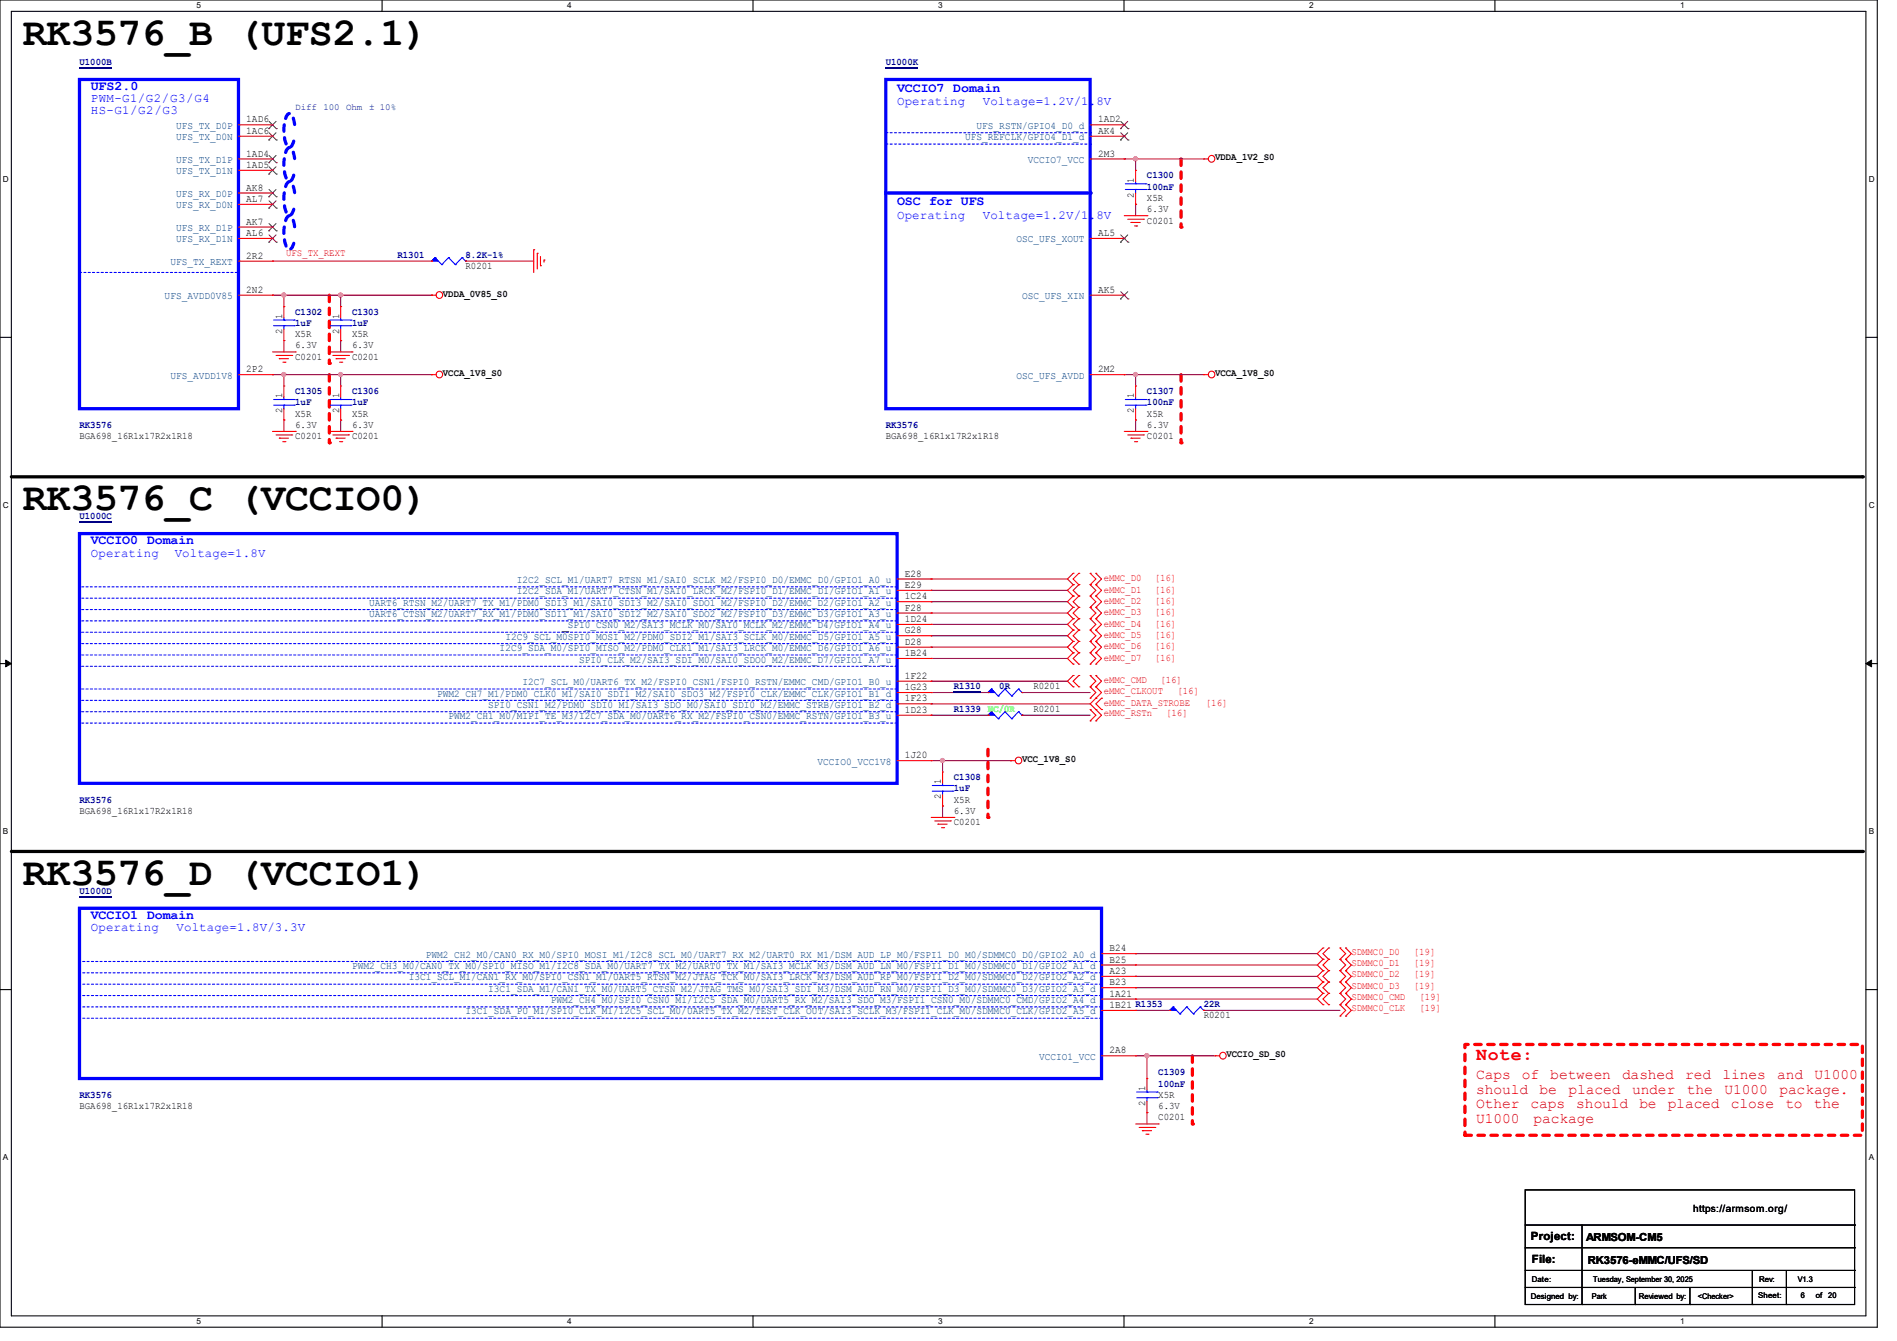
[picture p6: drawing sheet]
<svg xmlns="http://www.w3.org/2000/svg" width="297mm" height="210mm" viewBox="0 0 297 210" stroke-linecap="round" stroke-linejoin="round" font-family="sans-serif">
<path d="M0 0h293.9v207.9h-293.9zM1.8 1.8h290.3v204.3h-290.3z" fill="none" stroke="#000" stroke-width=".17"/>
<g fill="#fff">
<path d="M30.8 .2h.7v1.4h-.7z"/>
<path d="M30.8 206.2h.7v1.4h-.7z"/>
</g>
<path d="M59.8 0v1.8M59.8 206.1v1.8" fill="none" stroke="#000" stroke-width=".17"/>
<g fill="#fff">
<path d="M88.8 .2h.7v1.4h-.7z"/>
<path d="M88.8 206.2h.7v1.4h-.7z"/>
</g>
<path d="M117.9 0v1.8M117.9 206.1v1.8" fill="none" stroke="#000" stroke-width=".17"/>
<g fill="#fff">
<path d="M146.9 .2h.7v1.4h-.7z"/>
<path d="M146.9 206.2h.7v1.4h-.7z"/>
</g>
<path d="M176 0v1.8M176 206.1v1.8" fill="none" stroke="#000" stroke-width=".17"/>
<g fill="#fff">
<path d="M205 .2h.7v1.4h-.7z"/>
<path d="M205 206.2h.7v1.4h-.7z"/>
</g>
<path d="M234.1 0v1.8M234.1 206.1v1.8" fill="none" stroke="#000" stroke-width=".17"/>
<g fill="#fff">
<path d="M263.1 .2h.6v1.4h-.6z"/>
<path d="M263.1 206.2h.6v1.4h-.6z"/>
<path d="M.5 27.3h.9v1.4h-.9z"/>
<path d="M292.6 27.3h.9v1.4h-.9z"/>
<path d="M.5 78.4h.9v1.4h-.9z"/>
<path d="M292.6 78.4h.9v1.4h-.9z"/>
</g>
<path d="M0 52.8h1.8M292.1 52.8h1.8" fill="none" stroke="#000" stroke-width=".17"/>
<g fill="#fff">
<path d="M.5 129.5h.8v1.4h-.8z"/>
<path d="M292.6 129.5h.8v1.4h-.8z"/>
</g>
<path d="M0 103.9h1.8M292.1 103.9h1.8" fill="none" stroke="#000" stroke-width=".17"/>
<path d="M.9 103.4l.9 .5-.9 .5zM292.1 103.9l.9-.5v1z" fill="#000" stroke="#000" stroke-width=".16"/>
<g fill="#fff">
<path d="M.5 180.5h.8v1.4h-.8z"/>
<path d="M292.6 180.5h.8v1.4h-.8z"/>
</g>
<path d="M0 155h1.8M292.1 155h1.8" fill="none" stroke="#000" stroke-width=".17"/>
<path d="M51.6 46.2v10.7" fill="none" stroke="#f00" stroke-width=".51" stroke-dasharray="1 1"/>
<circle cx="51.6" cy="56.9" r=".25" fill="#f00" stroke-dasharray="1 1"/>
<path d="M51.6 58.7v10.6" fill="none" stroke="#f00" stroke-width=".51" stroke-dasharray="1 1"/>
<circle cx="51.6" cy="69.3" r=".25" fill="#f00" stroke-dasharray="1 1"/>
<path d="M184.9 24.9v10.7" fill="none" stroke="#f00" stroke-width=".51" stroke-dasharray="1 1"/>
<circle cx="184.9" cy="35.6" r=".25" fill="#f00" stroke-dasharray="1 1"/>
<path d="M184.9 58.7v10.6" fill="none" stroke="#f00" stroke-width=".51" stroke-dasharray="1 1"/>
<circle cx="184.9" cy="69.3" r=".25" fill="#f00" stroke-dasharray="1 1"/>
<path d="M154.7 117.3v10.7" fill="none" stroke="#f00" stroke-width=".51" stroke-dasharray="1 1"/>
<circle cx="154.7" cy="128" r=".25" fill="#f00" stroke-dasharray="1 1"/>
<path d="M186.7 165.4v10.6" fill="none" stroke="#f00" stroke-width=".51" stroke-dasharray="1 1"/>
<circle cx="186.7" cy="176" r=".25" fill="#f00" stroke-dasharray="1 1"/>
<path d="M1.8 74.7h289.8M1.8 133.4h289.8" fill="none" stroke="#000" stroke-width=".51"/>
<g fill="#000">
<circle cx="291.6" cy="74.7" r=".25"/>
<circle cx="291.6" cy="133.4" r=".25"/>
</g>
<path d="M229.4 163.6h62.2v14.2h-62.2z" fill="none" stroke="#f00" stroke-width=".51" stroke-dasharray="1 1"/>
<path d="M46.1 19.5a2.02 2.02 0 0 0-.8-1.7 1.41 1.41 0 0 0-.7 1.3 5.6 5.6 0 0 0 .5 3.9l.2 .1a1.41 1.41 0 0 0 .8-1.3l.1-.7M46.1 24.8a2.02 2.02 0 0 0-.8-1.7 1.41 1.41 0 0 0-.7 1.3 5.6 5.6 0 0 0 .5 3.9l.2 .1a1.41 1.41 0 0 0 .8-1.3l.1-.7M46.1 30.2a2.02 2.02 0 0 0-.8-1.8 1.41 1.41 0 0 0-.7 1.4 5.6 5.6 0 0 0 .5 3.8l.2 .1a1.41 1.41 0 0 0 .8-1.3l.1-.6M46.1 35.5a2.02 2.02 0 0 0-.8-1.7 1.41 1.41 0 0 0-.7 1.3 5.6 5.6 0 0 0 .5 3.9l.2 .1a1.41 1.41 0 0 0 .8-1.3l.1-.7" fill="none" stroke="#00f" stroke-width=".51" stroke-dasharray="1 1"/>
<g fill="none" stroke="#7f003f" stroke-width=".17">
<path d="M176 24.9h.1M176 24.9h12.5M177.8 24.9h.1M177.8 32h.1M177.8 24.9v1.8M177.8 32v1.8M42.7 40.9h.1M42.7 46.2h.1M42.7 58.7h.1M42.7 40.9h24.9M42.7 46.2h24.9M42.7 58.7h24.9"/>
<path d="M44.5 58.7h.1M44.5 46.2h.1M44.5 53.3h.1M44.5 46.2v1.8M44.5 53.3v1.8M44.5 58.7v1.8M53.3 53.3h.1M53.3 46.2h.1M53.3 58.7h.1M53.3 46.2v1.8M53.3 53.3v1.8M53.3 58.7v1.8"/>
<path d="M67.6 46.2h.1M67.6 58.7h.1M72.9 40.9h.1M72.9 40.9h10.7M176 58.7h.1M176 58.7h12.5M177.8 58.7h.1M177.8 58.7v1.8M44.5 65.8h.1M44.5 65.8v1.8M53.3 65.8h.1M53.3 65.8v1.8"/>
<path d="M177.8 65.8h.1M177.8 65.8v1.8M145.8 90.7h.1M145.8 92.5h.1M145.8 94.2h.1M145.8 96h.1M145.8 97.8h.1M145.8 99.6h.1M145.8 90.7h21.3M145.8 92.5h21.3M145.8 94.2h21.3M145.8 96h21.3"/>
<path d="M145.8 97.8h21.3M145.8 99.6h21.3M145.8 101.3h.1M145.8 103.1h.1M145.8 106.7h.1M145.8 108.5h.1M145.8 110.2h.1M145.8 112h.1M145.8 101.3h21.3M145.8 103.1h21.3M145.8 106.7h21.3M145.8 108.5h8.9"/>
<path d="M145.8 110.2h24.9M145.8 112h8.9M145.8 119.1h12.4M147.6 119.1h.1M147.6 119.1v1.8M158.2 119.1h.1M160 108.5h.1M160 112h.1M160 108.5h10.7M160 112h10.7M147.6 126.2h.1M147.6 126.2v1.8"/>
<path d="M177.8 149.4h.1M177.8 151.1h.1M177.8 152.9h.1M177.8 154.7h.1M177.8 156.5h.1M177.8 158.2h.1M177.8 149.4h28.4M177.8 151.1h28.4M177.8 152.9h28.4M177.8 154.7h28.4M177.8 156.5h28.4M177.8 158.2h5.3"/>
<path d="M188.5 158.2h.1M188.5 158.2h21.3M177.8 165.4h12.4M179.6 165.4h.1M179.6 174.2h.1M179.6 165.4v3.5M179.6 174.2v1.8"/>
</g>
<g fill="#f0f" stroke="#f0f" stroke-width=".17">
<circle cx="44.4" cy="58.7" r=".32"/>
<circle cx="177.8" cy="24.9" r=".32"/>
<circle cx="44.4" cy="46.2" r=".32"/>
<circle cx="53.3" cy="46.2" r=".32"/>
<circle cx="53.3" cy="58.7" r=".32"/>
<circle cx="177.8" cy="58.7" r=".32"/>
<circle cx="147.6" cy="119.1" r=".32"/>
<circle cx="179.6" cy="165.3" r=".32"/>
</g>
<g fill="none" stroke="#f00" stroke-width=".17">
<path d="M37.3 19.6h5.4M42.7 19.6h.1M37.3 24.9h5.4M37.3 21.3h5.4M37.3 26.7h5.4M37.3 30.2h5.4M37.3 32h5.4M37.3 35.6h5.4M37.3 37.3h5.4M42.7 21.3h.1M42.7 24.9h.1M42.7 26.7h.1"/>
<path d="M42.7 30.2h.1M42.7 32h.1M42.7 35.6h.1M42.7 37.3h.1M83.6 39.1h.1M83.6 39.1v3.6M84.1 39.7h.1M84.1 39.7v2.4M176 33.8h3.6M176.6 34.3h2.4M177.1 34.8h.1M177.1 34.8h1.4"/>
<path d="M177.6 35.4h.4M178 35.4h.1M179 34.3h.1M179.6 33.8h.1M188.5 24.9h.1M188.5 24.9h.7M37.3 58.7h5.4M37.3 46.2h5.4M37.3 40.9h5.4M42.7 40.9h.1M42.7 46.2h.1M42.7 58.7h.1"/>
<path d="M42.7 55.1h3.5M43.2 55.7h2.5M43.7 56.2h.1M43.7 56.2h1.5M44.3 56.7h.3M44.6 56.7h.1M45.7 55.7h.1M46.2 55.1h.1M51.6 55.1h3.5M52.1 55.7h2.5M52.6 56.2h.1M52.6 56.2h1.5"/>
<path d="M53.2 56.7h.3M53.5 56.7h.1M54.6 55.7h.1M55.1 55.1h.1M67.6 58.7h.1M67.6 46.2h.1M67.6 58.7h.7M67.6 46.2h.7M84.6 41.6h.1M84.6 40.2v1.4M85.2 40.7h.1M85.2 40.7v.4"/>
<path d="M188.5 58.7h.1M188.5 58.7h.7M42.7 67.6h3.5M43.2 68.1h2.5M43.7 68.6h.1M43.7 68.6h1.5M44.3 69.2h.3M44.6 69.2h.1M45.7 68.1h.1M46.2 67.6h.1M51.6 67.6h3.5M52.1 68.1h2.5"/>
<path d="M52.6 68.6h.1M52.6 68.6h1.5M53.2 69.2h.3M53.5 69.2h.1M54.6 68.1h.1M55.1 67.6h.1M176 67.6h3.6M176.6 68.1h2.4M177.1 68.6h.1M177.1 68.6h1.4M177.6 69.2h.4M178 69.2h.1"/>
<path d="M179 68.1h.1M179.6 67.6h.1M168 96.9h.1M168 98.7h.1M168 89.8h.1M168 91.6h.1M168 93.3h.1M168 95.1h.1M168 96.9l-.9 .9 .9 .9M168 91.6l-.9 .9 .9 .8M168 98.7l-.9 .9 .9 .9M168 93.3l-.9 .9 .9 .9"/>
<path d="M168 95.1l-.9 .9 .9 .9M168 89.8l-.9 .9 .9 .9M168.9 98.7h.1M168.9 96.9h.1M168.9 91.6h.1M168.9 89.8h.1M168.9 93.3h.1M168.9 95.1h.1M168.9 96.9l-.9 .9 .9 .9M168.9 93.3l-.9 .9 .9 .9M168.9 98.7l-.9 .9 .9 .9M168.9 95.1l-.9 .9 .9 .9"/>
<path d="M168.9 89.8l-.9 .9 .9 .9M168.9 91.6l-.9 .9 .9 .8M170.7 98.7h.1M170.7 96.9h.1M170.7 91.6h.1M170.7 89.8h.1M170.7 93.3h.1M170.7 95.1h.1M170.7 93.3l.9 .9-.9 .9M170.7 96.9l.9 .9-.9 .9M170.7 95.1l.9 .9-.9 .9M170.7 98.7l.9 .9-.9 .9"/>
<path d="M170.7 89.8l.9 .9-.9 .9M170.7 91.6l.9 .9-.9 .8M171.6 98.7h.1M171.6 96.9h.1M171.6 91.6h.1M171.6 89.8h.1M171.6 93.3h.1M171.6 95.1h.1M171.6 91.6l.9 .9-.9 .8M171.6 96.9l.9 .9-.9 .9M171.6 93.3l.9 .9-.9 .9M171.6 98.7l.9 .9-.9 .9"/>
<path d="M171.6 95.1l.9 .9-.9 .9M171.6 89.8l.9 .9-.9 .9M154.7 108.5h.1M158.2 119.1h.1M158.2 119.1h.8M160 108.5h.1M168 100.5h.1M168 102.2h.1M168 104h.1M168 105.8h.1M168 107.6h.1M168 102.2l-.9 .9 .9 .9"/>
<path d="M168 100.5l-.9 .8 .9 .9M168 105.8l-.9 .9 .9 .9M168.9 100.5h.1M168.9 102.2h.1M168.9 104h.1M168.9 107.6h.1M168.9 105.8h.1M168.9 100.5l-.9 .8 .9 .9M168.9 102.2l-.9 .9 .9 .9M168.9 105.8l-.9 .9 .9 .9M170.7 100.5h.1M170.7 102.2h.1"/>
<path d="M170.7 104h.1M170.7 107.6h.1M170.7 105.8h.1M170.7 109.3h.1M170.7 112.9h.1M170.7 111.1h.1M170.7 100.5l.9 .8-.9 .9M170.7 102.2l.9 .9-.9 .9M170.7 105.8l.9 .9-.9 .9M170.7 107.6l.9 .9-.9 .8M170.7 111.1l.9 .9-.9 .9M171.6 100.5h.1"/>
<path d="M171.6 102.2h.1M171.6 104h.1M171.6 107.6h.1M171.6 105.8h.1M171.6 109.3h.1M171.6 111.1h.1M171.6 112.9h.1M171.6 102.2l.9 .9-.9 .9M171.6 100.5l.9 .8-.9 .9M171.6 107.6l.9 .9-1.8 1.7 1.8 1.8-.9 .9M171.6 105.8l.9 .9-.9 .9M172.5 111.1h.1"/>
<path d="M172.5 109.3h.1M172.5 109.3l-.9 .9 .9 .9M145.8 128h3.6M146.3 128.6h2.5M146.9 129.1h.1M146.9 129.1h1.4M147.4 129.6h.3M147.7 129.6h.1M148.8 128.6h.1M149.4 128h.1M207.1 148.5h.1M207.1 150.2h.1"/>
<path d="M207.1 152h.1M207.1 153.8h.1M207.1 155.6h.1M207.1 157.4h.1M207.1 148.5l-.9 .9 .9 .8M207.1 150.2l-.9 .9 .9 .9M207.1 155.6l-.9 .9 .9 .9M207.1 152l-.9 .9 .9 .9M207.1 153.8l-.9 .9 .9 .9M208 150.2h.1M208 148.5h.1M208 152h.1"/>
<path d="M208 153.8h.1M208 155.6h.1M208 157.4h.1M208 148.5l-.9 .9 .9 .8M208 152l-.9 .9 .9 .9M208 150.2l-.9 .9 .9 .9M208 153.8l-.9 .9 .9 .9M208 155.6l-.9 .9 .9 .9M209.8 150.2h.1M209.8 148.5h.1M209.8 152h.1M209.8 153.8h.1"/>
<path d="M209.8 155.6h.1M209.8 157.4h.1M209.8 159.1h.1M209.8 152l.9 .9-.9 .9M209.8 148.5l.9 .9-.9 .8M209.8 153.8l.9 .9-.9 .9M209.8 150.2l.9 .9-.9 .9M209.8 157.4l.9 .8-.9 .9M209.8 155.6l.9 .9-.9 .9M210.7 150.2h.1M210.7 148.5h.1M210.7 152h.1"/>
<path d="M210.7 153.8h.1M210.7 155.6h.1M210.7 157.4h.1M210.7 159.1h.1M210.7 153.8l.9 .9-.9 .9M210.7 148.5l.9 .9-.9 .8M210.7 150.2l.9 .9-.9 .9M210.7 157.4l.9 .8-.9 .9M210.7 152l.9 .9-.9 .9M210.7 155.6l.9 .9-.9 .9M177.8 176h3.6M178.4 176.6h2.4"/>
<path d="M178.9 177.1h.1M178.9 177.1h1.4M179.4 177.6h.3M179.7 177.6h.1M180.8 176.6h.1M181.4 176h.1M190.2 165.4h.1M190.2 165.4h.8"/>
<circle cx="189.7" cy="24.9" r=".52"/>
<circle cx="68.8" cy="58.7" r=".52"/>
<circle cx="68.8" cy="46.2" r=".52"/>
<circle cx="189.7" cy="58.7" r=".52"/>
<circle cx="159.5" cy="119.1" r=".52"/>
<circle cx="191.5" cy="165.3" r=".52"/>
</g>
<g fill="none" stroke="#000" stroke-width=".17">
<path d="M238.8 186.4h51.6v17.9h-51.6zM238.8 191.9h51.6M238.8 195.4h51.6M238.8 199h51.6M247.7 191.9v12.4M274.4 199v5.3M279.7 199v5.3M290.4 191.9h.1M290.4 195.4h.1M290.4 199h.1M238.8 201.6h51.6M247.7 204.3h.1"/>
<path d="M256 204.3h.1M256 201.6v2.7M264.6 204.3h.1M264.6 201.6v2.7M274.4 204.3h.1M279.7 204.3h.1M290.4 201.6h.1"/>
</g>
<path d="M155.2 107.9h.1M155.2 107.9l-.5 .6M155.2 107.9l1.1 1.1M156.3 109h.1M157.4 107.9h.1M157.4 107.9l-1.1 1.1M157.4 107.9l1 1.1M158.4 109h.1M159.5 107.9h.1M159.5 107.9l-1.1 1.1M159.5 107.9l.5 .6M160 108.5h.1" fill="none" stroke="#00f" stroke-width=".17"/>
<path d="M154.7 108.5l.5-.6 .5 .6z" fill="#00f" stroke="#00f" stroke-width=".17"/>
<path d="M12.4 10.6h5.1M149.4 108.4h4.2" fill="none" stroke="#00007f" stroke-width=".17"/>
<path d="M12.4 12.4h24.9v51.6h-24.9zM138.7 12.4h32v51.6h-32zM138.7 30.2h32" fill="none" stroke="#00f" stroke-width=".51"/>
<path d="M12.4 42.7h24.9M37.3 42.7h.1" fill="none" stroke="#00f" stroke-width=".17" stroke-dasharray=".3 .3"/>
<g fill="none" stroke="#7f3f00" stroke-width=".16">
<path d="M42.1 19l1.2 1.2M43.2 19l-1.1 1.2M42.1 20.2h.1M42.1 21.9h.1M42.1 25.5h.1M42.1 27.3h.1M42.1 30.8h.1M42.1 32.6h.1M42.1 36.2h.1M42.1 37.9h.1M42.1 20.8l1.2 1.1M42.1 24.3l1.2 1.2"/>
<path d="M42.1 26.1l1.2 1.2M42.1 29.7l1.2 1.1M42.1 31.5l1.2 1.1M42.1 35l1.2 1.2M42.1 36.8l1.2 1.1M43.2 20.8l-1.1 1.1M43.2 24.3l-1.1 1.2M43.2 26.1l-1.1 1.2M43.2 29.7l-1.1 1.1M43.2 31.5l-1.1 1.1M43.2 35l-1.1 1.2M43.2 36.8l-1.1 1.1"/>
<path d="M43.3 20.2h.1M43.3 21.9h.1M43.3 25.5h.1M43.3 27.3h.1M43.3 30.8h.1M43.3 32.6h.1M43.3 36.2h.1M43.3 37.9h.1"/>
</g>
<circle cx="170.7" cy="30.2" r=".25" fill="#00f"/>
<g fill="none" stroke="#00f" stroke-width=".17" stroke-dasharray=".3 .3">
<path d="M138.7 20.8h32M138.7 22.6h32M170.7 20.8h.1M170.7 22.6h.1M12.4 91.9h.1M12.4 93.7h.1M12.4 95.5h.1M12.4 97.2h.1M12.4 99h.1M140.5 91.9h-128.1M140.5 93.7h-128.1M140.5 95.5h-128.1"/>
<path d="M140.5 97.2h-128.1M140.5 99h-128.1M12.4 100.8h.1M12.4 102.6h.1M12.4 104.4h.1M12.4 107.9h.1M12.4 109.7h.1M12.4 111.5h.1M12.4 113.2h.1M140.5 100.8h-128.1M140.5 102.6h-128.1M140.5 104.4h-128.1"/>
<path d="M140.5 107.9h-128.1M140.5 109.7h-128.1M140.5 111.5h-128.1M140.5 113.2h-128.1M12.4 150.6h.1M12.4 152.4h.1M12.4 154.1h.1M12.4 155.9h.1M12.4 157.7h.1M12.4 159.5h.1M172.5 150.6h-160.1M172.5 152.4h-160.1"/>
<path d="M172.5 154.1h-160.1M172.5 155.9h-160.1M172.5 157.7h-160.1M172.5 159.5h-160.1"/>
</g>
<path d="M138.7 10.6h5.1M12.4 81.7h5.1M12.4 140.4h5.1" fill="none" stroke="#00007f" stroke-width=".17"/>
<g fill="none" stroke="#f00" stroke-width=".17">
<path d="M170.7 19.6h5.3M176 19.6h.1M170.7 21.3h5.3M170.7 24.9h5.3M170.7 37.3h5.3M176 21.3h.1M176 24.9h.1M176 37.3h.1M177.8 26.7h.1M177.8 32h.1M177.8 26.7v1.7M177.8 30.2v1.8"/>
<path d="M44.5 48h.1M44.5 53.3h.1M44.5 48v1.8M44.5 51.6v1.7M53.3 48h.1M53.3 53.3h.1M53.3 48v1.8M53.3 51.6v1.7M67.6 40.9h.1M72.9 40.9h.1M170.7 46.2h5.3M170.7 58.7h5.3"/>
<path d="M176 46.2h.1M176 58.7h.1M44.5 60.5h.1M44.5 65.8h.1M44.5 60.5v1.7M44.5 64v1.8M53.3 60.5h.1M53.3 65.8h.1M53.3 60.5v1.7M53.3 64v1.8M177.8 60.5h.1M177.8 65.8h.1"/>
<path d="M177.8 60.5v1.7M177.8 64v1.8M140.5 90.7h5.3M140.5 92.5h5.3M140.5 94.2h5.3M140.5 96h5.3M140.5 97.8h5.3M140.5 99.6h5.3M145.8 90.7h.1M145.8 92.5h.1M145.8 94.2h.1M145.8 96h.1"/>
<path d="M145.8 97.8h.1M145.8 99.6h.1M140.5 101.3h5.3M140.5 103.1h5.3M140.5 106.7h5.3M140.5 108.5h5.3M140.5 110.2h5.3M140.5 112h5.3M140.5 119.1h5.3M145.8 101.3h.1M145.8 103.1h.1M145.8 106.7h.1"/>
<path d="M145.8 108.5h.1M145.8 110.2h.1M145.8 112h.1M145.8 119.1h.1M154.7 112h.1M160 112h.1M147.6 120.9h.1M147.6 126.2h.1M147.6 120.9v1.8M147.6 124.5v1.7M172.5 149.4h5.3M172.5 151.1h5.3"/>
<path d="M172.5 152.9h5.3M172.5 154.7h5.3M172.5 156.5h5.3M172.5 158.2h5.3M177.8 149.4h.1M177.8 151.1h.1M177.8 152.9h.1M177.8 154.7h.1M177.8 156.5h.1M177.8 158.2h.1M183.1 158.2h.1M188.5 158.2h.1"/>
<path d="M172.5 165.4h5.3M177.8 165.4h.1M179.6 168.9h.1M179.6 174.2h.1M179.6 168.9v1.8M179.6 172.5v1.7"/>
</g>
<g fill="none" stroke="#7f3f00" stroke-width=".16">
<path d="M175.5 19l1.1 1.2M176.6 19l-1.2 1.2M175.4 20.2h.1M175.4 21.9h.1M175.4 37.9h.1M175.5 20.8l1.1 1.1M175.5 36.8l1.1 1.1M176.6 20.8l-1.2 1.1M176.6 36.8l-1.2 1.1M176.6 20.2h.1M176.6 21.9h.1M176.6 37.9h.1"/>
<path d="M175.4 46.8h.1M175.5 45.7l1.1 1.1M176.6 45.7l-1.2 1.1M176.6 46.8h.1"/>
</g>
<g fill="none" stroke="#00f" stroke-width=".17">
<path d="M176.2 29.7h3.2M176.2 28.8h3.2M177.8 28.8h.1M177.8 29.7h.1M177.8 28.4v.4M177.8 29.7v.5M179.4 29.7h.1M179.4 28.8h.1M42.8 51h3.3M42.8 50.1h3.3M44.5 50.1h.1M44.5 51h.1"/>
<path d="M44.5 49.8v.3M44.5 51v.6M46.1 51h.1M46.1 50.1h.1M51.7 51h3.2M51.7 50.1h3.2M53.3 50.1h.1M53.3 51h.1M53.3 49.8v.3M53.3 51v.6M54.9 51h.1M54.9 50.1h.1"/>
<path d="M68.1 40.3h.1M68.1 40.3l-.5 .6M68.1 40.3l1.1 1.1M69.2 41.4h.1M70.2 40.3h.1M70.2 40.3l-1 1.1M70.2 40.3l1.1 1.1M71.3 41.4h.1M72.3 40.3h.1M72.3 40.3l-1 1.1M72.3 40.3l.6 .6M72.9 40.9h.1"/>
<path d="M42.8 63.5h3.3M42.8 62.6h3.3M44.5 62.6h.1M44.5 63.5h.1M44.5 62.2v.4M44.5 63.5v.5M46.1 63.5h.1M46.1 62.6h.1M51.7 63.5h3.2M51.7 62.6h3.2M53.3 62.6h.1M53.3 63.5h.1"/>
<path d="M53.3 62.2v.4M53.3 63.5v.5M54.9 63.5h.1M54.9 62.6h.1M176.2 63.5h3.2M176.2 62.6h3.2M177.8 62.6h.1M177.8 63.5h.1M177.8 62.2v.4M177.8 63.5v.5M179.4 63.5h.1M179.4 62.6h.1"/>
<path d="M155.2 111.5h.1M155.2 111.5l-.5 .5M155.2 111.5l1.1 1.1M156.3 112.6h.1M157.4 111.5h.1M157.4 111.5l-1.1 1.1M157.4 111.5l1 1.1M158.4 112.6h.1M159.5 111.5h.1M159.5 111.5l-1.1 1.1M159.5 111.5l.5 .5M160 112h.1"/>
<path d="M146 123.9h3.2M146 123h3.2M147.6 123h.1M147.6 123.9h.1M147.6 122.7v.3M147.6 123.9v.6M149.2 123.9h.1M149.2 123h.1M183.7 157.7h.1M183.7 157.7l-.6 .5M183.7 157.7l1 1.1M184.7 158.8h.1"/>
<path d="M185.8 157.7h.1M185.8 157.7l-1.1 1.1M185.8 157.7l1.1 1.1M186.9 158.8h.1M187.9 157.7h.1M187.9 157.7l-1 1.1M187.9 157.7l.6 .5M188.5 158.2h.1M178 171.9h3.2M178 171h3.2M179.6 171h.1M179.6 171.9h.1"/>
<path d="M179.6 170.7v.3M179.6 171.9v.6M181.2 171.9h.1M181.2 171h.1"/>
</g>
<path d="M12.4 83.6h128.1v39.1h-128.1zM12.4 142.2h160.1v26.7h-160.1z" fill="none" stroke="#00f" stroke-width=".51"/>
<path d="M88 98.9h.9M88.9 98.9h.1" fill="none" stroke="#003f7f" stroke-width=".16"/>
<g fill="#00f" stroke="#00f" stroke-width=".17">
<path d="M183.7 157.7l.5 .5h-1.1z"/>
<path d="M68.1 40.3l.5 .6h-1z"/>
<path d="M155.2 111.5l.5 .5h-1z"/>
</g>
<g fill="#f0f" stroke="#f0f" stroke-width=".17">
<circle cx="44.4" cy="58.7" r=".32"/>
<circle cx="177.8" cy="24.9" r=".32"/>
<circle cx="44.4" cy="46.2" r=".32"/>
<circle cx="53.3" cy="46.2" r=".32"/>
<circle cx="53.3" cy="58.7" r=".32"/>
<circle cx="177.8" cy="58.7" r=".32"/>
<circle cx="147.6" cy="119.1" r=".32"/>
<circle cx="179.6" cy="165.3" r=".32"/>
</g>
<g font-size="6.2">
<text x="3.6" y="7">RK3576_B (UFS2.1)</text>
<text x="3.6" y="79.9">RK3576_C (VCCIO0)</text>
<text x="3.6" y="138.6">RK3576_D (VCCIO1)</text>
</g>
<text font-size="2.8" fill="#f00" x="231.1" y="165.9">Note:</text>
<g font-size="2.3" fill="#f00">
<text x="231.1" y="169">Caps</text>
<text x="231.1" y="171.3">should</text>
<text x="231.1" y="173.6">Other</text>
<text x="238.3" y="169">of</text>
<text x="239.6" y="173.6">caps</text>
<text x="241" y="171.3">be</text>
<text x="242.7" y="169">between</text>
<text x="245.6" y="171.3">placed</text>
<text x="246.8" y="173.6">should</text>
<text x="254" y="169">dashed</text>
<text x="255.5" y="171.3">under</text>
<text x="256.7" y="173.6">be</text>
<text x="261.1" y="173.6">placed</text>
<text x="263.9" y="169">red</text>
<text x="264.1" y="171.3">the</text>
<text x="269.7" y="169">lines</text>
<text x="270" y="171.3">U1000</text>
<text x="271" y="173.6">close</text>
<text x="278.3" y="169">and</text>
<text x="278.6" y="171.3">package.</text>
<text x="279.5" y="173.6">to</text>
<text x="284" y="173.6">the</text>
<text x="284.1" y="169">U1000</text>
<text x="231.1" y="175.9">U1000</text>
<text x="240.1" y="175.9">package</text>
</g>
<g font-size="2.1" fill="#00f">
<text x="14.2" y="14.1">UFS2.0</text>
<text x="140.5" y="14.5">VCCIO7 Domain</text>
<text x="140.5" y="32.1">OSC for UFS</text>
<text x="14.2" y="85.3">VCCIO0 Domain</text>
<text x="14.2" y="143.9">VCCIO1 Domain</text>
</g>
<g font-size="1.9" fill="#00f">
<text x="14.2" y="15.9">PWM-G1/G2/G3/G4</text>
<text x="14.2" y="17.9">HS-G1/G2/G3</text>
<text x="140.5" y="16.5">Operating</text>
<text x="153.9" y="16.5">Voltage=1.2V/1.8V</text>
<text x="140.5" y="34.2">Operating</text>
<text x="153.9" y="34.2">Voltage=1.2V/1.8V</text>
<text x="14.2" y="87.2">Operating</text>
<text x="27.3" y="87.2">Voltage=1.8V</text>
<text x="14.2" y="145.9">Operating</text>
<text x="27.6" y="145.9">Voltage=1.8V/3.3V</text>
</g>
<g font-size="1.8">
<text x="239.7" y="194.2">Project:</text>
<text x="239.9" y="197.8">File:</text>
</g>
<g font-size="1.7">
<text x="248.4" y="194.3">ARMSOM-CM5</text>
<text x="248.6" y="197.9">RK3576-eMMC/UFS/SD</text>
</g>
<g font-size="1.6" fill="#00007f">
<text x="12.4" y="10.2">U1000B</text>
<text x="138.7" y="10.2">U1000K</text>
<text x="179.6" y="27.9">C1300</text>
<text x="179.6" y="29.7">100nF</text>
<text x="62.2" y="40.4">R1301</text>
<text x="72.9" y="40.4">8.2K-1%</text>
<text x="46.2" y="49.3">C1302</text>
<text x="46.2" y="51.1">1uF</text>
<text x="55.1" y="49.3">C1303</text>
<text x="55.1" y="51.1">1uF</text>
<text x="46.2" y="61.7">C1305</text>
<text x="46.2" y="63.5">1uF</text>
<text x="55.1" y="61.7">C1306</text>
<text x="55.1" y="63.5">1uF</text>
<text x="179.6" y="61.7">C1307</text>
<text x="179.6" y="63.5">100nF</text>
<text x="12.4" y="67.1">RK3576</text>
<text x="138.7" y="67.1">RK3576</text>
<text x="12.4" y="81.3">U1000C</text>
<text x="149.3" y="107.9">R1310</text>
<text x="156.5" y="107.9">0R</text>
<text x="149.3" y="111.5">R1339</text>
<text x="12.4" y="125.7">RK3576</text>
<text x="149.3" y="122.2">C1308</text>
<text x="149.3" y="123.9">1uF</text>
<text x="12.4" y="140">U1000D</text>
<text x="188.5" y="157.7">22R</text>
<text x="12.4" y="172">RK3576</text>
<text x="181.4" y="168.4">C1309</text>
<text x="181.4" y="170.2">100nF</text>
</g>
<g font-size="1.6" fill="#003f7f">
<text x="27.6" y="20.2">UFS_TX_D0P</text>
<text x="27.6" y="22">UFS_TX_D0N</text>
<text x="151.1" y="22">UFS_REFCLK/GPIO4_D1_d</text>
<text x="152.9" y="20.2">UFS_RSTN/GPIO4_D0_d</text>
<text x="27.6" y="25.5">UFS_TX_D1P</text>
<text x="27.6" y="27.3">UFS_TX_D1N</text>
<text x="160.9" y="25.5">VCCIO7_VCC</text>
<text x="27.6" y="30.9">UFS_RX_D0P</text>
<text x="27.6" y="32.6">UFS_RX_D0N</text>
<text x="26.7" y="41.5">UFS_TX_REXT</text>
<text x="27.6" y="36.2">UFS_RX_D1P</text>
<text x="27.6" y="38">UFS_RX_D1N</text>
<text x="159.1" y="38">OSC_UFS_XOUT</text>
<text x="25.8" y="46.9">UFS_AVDD0V85</text>
<text x="160" y="46.9">OSC_UFS_XIN</text>
<text x="26.7" y="59.3">UFS_AVDD1V8</text>
<text x="159.1" y="59.3">OSC_UFS_AVDD</text>
<text x="57.8" y="94.9">UART6_RTSN_M2/UART7_TX_M1/PDM0_SDI3_M1/SAI0_SDI3_M2/SAI0_SDO1_M2/FSPI0_D2/EMMC_D2/GPIO1_A2_u</text>
<text x="80.9" y="91.3">I2C2_SCL_M1/UART7_RTSN_M1/SAI0_SCLK_M2/FSPI0_D0/EMMC_D0/GPIO1_A0_u</text>
<text x="80.9" y="93.1">I2C2_SDA_M1/UART7_CTSN_M1/SAI0_LRCK_M2/FSPI0_D1/EMMC_D1/GPIO1_A1_u</text>
<text x="57.8" y="96.6">UART6_CTSN_M2/UART7_RX_M1/PDM0_SDI1_M1/SAI0_SDI2_M2/SAI0_SDO2_M2/FSPI0_D3/EMMC_D3/GPIO1_A3_u</text>
<text x="78.2" y="102">I2C9_SDA_M0/SPI0_MISO_M2/PDM0_CLK1_M1/SAI3_LRCK_M0/EMMC_D6/GPIO1_A6_u</text>
<text x="79.1" y="100.2">I2C9_SCL_M0SPI0_MOSI_M2/PDM0_SDI2_M1/SAI3_SCLK_M0/EMMC_D5/GPIO1_A5_u</text>
<text x="88.9" y="98.4">SPI0_CSN0_M2/SAI3_MCLK_M0/SAI0_MCLK_M2/EMMC_D4/GPIO1_A4_u</text>
<text x="81.8" y="107.3">I2C7_SCL_M0/UART6_TX_M2/FSPI0_CSN1/FSPI0_RSTN/EMMC_CMD/GPIO1_B0_u</text>
<text x="90.7" y="103.8">SPI0_CLK_M2/SAI3_SDI_M0/SAI0_SDO0_M2/EMMC_D7/GPIO1_A7_u</text>
<text x="68.5" y="109.1">PWM2_CH7_M1/PDM0_CLK0_M1/SAI0_SDI1_M2/SAI0_SDO3_M2/FSPI0_CLK/EMMC_CLK/GPIO1_B1_d</text>
<text x="70.2" y="112.7">PWM2_CH1_M0/MIPI_TE_M3/I2C7_SDA_M0/UART6_RX_M2/FSPI0_CSN0/EMMC_RSTN/GPIO1_B3_u</text>
<text x="76.5" y="110.9">SPI0_CSN1_M2/PDM0_SDI0_M1/SAI3_SDO_M0/SAI0_SDI0_M2/EMMC_STRB/GPIO1_B2_d</text>
<text x="128" y="119.8">VCCIO0_VCC1V8</text>
<text x="66.7" y="150">PWM2_CH2_M0/CAN0_RX_M0/SPI0_MOSI_M1/I2C8_SCL_M0/UART7_RX_M2/UART0_RX_M1/DSM_AUD_LP_M0/FSPI1_D0_M0/SDMMC0_D0/GPIO2_A0_d</text>
<text x="55.1" y="151.8">PWM2_CH3_M0/CAN0_TX_M0/SPI0_MISO_M1/I2C8_SDA_M0/UART7_TX_M2/UART0_TX_M1/SAI3_MCLK_M3/DSM_AUD_LN_M0/FSPI1_D1_M0/SDMMC0_D1/GPIO2_A1_d</text>
<text x="64" y="153.5">I3C1_SCL_M1/CAN1_RX_M0/SPI0_CSN1_M1/UART5_RTSN_M2/JTAG_TCK_M0/SAI3_LRCK_M3/DSM_AUD_RP_M0/FSPI1_D2_M0/SDMMC0_D2/GPIO2_A2_d</text>
<text x="76.5" y="155.3">I3C1_SDA_M1/CAN1_TX_M0/UART5_CTSN_M2/JTAG_TMS_M0/SAI3_SDI_M3/DSM_AUD_RN_M0/FSPI1_D3_M0/SDMMC0_D3/GPIO2_A3_d</text>
<text x="72.9" y="158.9">I3C1_SDA_PU_M1/SPI0_CLK_M1/I2C5_SCL_M0/UART5_TX_M2/TEST_CLK_OUT/SAI3_SCLK_M3/FSPI1_CLK_M0/SDMMC0_CLK/GPIO2_A5_d</text>
<text x="86.2" y="157.1">PWM2_CH4_M0/SPI0_CSN0_M1/I2C5_SDA_M0/UART5_RX_M2/SAI3_SDO_M3/FSPI1_CSN0_M0/SDMMC0_CMD/GPIO2_A4_d</text>
<text x="162.7" y="166">VCCIO1_VCC</text>
</g>
<g font-size="1.6">
<text x="38.6" y="19.2">1AD6</text>
<text x="38.6" y="21">1AC6</text>
<text x="171.9" y="19.2">1AD2</text>
<text x="171.9" y="21">AK4</text>
<text x="38.6" y="24.5">1AD4</text>
<text x="38.6" y="26.3">1AD5</text>
<text x="38.6" y="29.8">AK8</text>
<text x="171.9" y="24.5">2M3</text>
<text x="177.5" y="28.6" transform="rotate(-90 177.5 28.6)">1</text>
<text x="190.2" y="25.1">VDDA_1V2_S0</text>
<text x="38.6" y="31.6">AL7</text>
<text x="38.6" y="35.2">AK7</text>
<text x="177.5" y="30.9" transform="rotate(-90 177.5 30.9)">2</text>
<text x="179.6" y="35">C0201</text>
<text x="179.6" y="31.5">X5R</text>
<text x="179.6" y="33.2">6.3V</text>
<text x="38.6" y="37">AL6</text>
<text x="38.6" y="40.5">2R2</text>
<text x="171.9" y="37">AL5</text>
<text x="38.6" y="45.8">2N2</text>
<text x="69.3" y="46.4">VDDA_0V85_S0</text>
<text x="72.9" y="42.1">R0201</text>
<text x="171.9" y="45.8">AK5</text>
<text x="44.2" y="52.3" transform="rotate(-90 44.2 52.3)">2</text>
<text x="44.2" y="50" transform="rotate(-90 44.2 50)">1</text>
<text x="46.2" y="52.8">X5R</text>
<text x="53.1" y="52.3" transform="rotate(-90 53.1 52.3)">2</text>
<text x="53.1" y="50" transform="rotate(-90 53.1 50)">1</text>
<text x="55.1" y="52.8">X5R</text>
<text x="38.6" y="58.3">2P2</text>
<text x="46.2" y="56.3">C0201</text>
<text x="46.2" y="54.6">6.3V</text>
<text x="55.1" y="56.3">C0201</text>
<text x="55.1" y="54.6">6.3V</text>
<text x="69.3" y="58.9">VCCA_1V8_S0</text>
<text x="171.9" y="58.3">2M2</text>
<text x="190.2" y="58.9">VCCA_1V8_S0</text>
<text x="44.2" y="64.7" transform="rotate(-90 44.2 64.7)">2</text>
<text x="44.2" y="62.4" transform="rotate(-90 44.2 62.4)">1</text>
<text x="46.2" y="65.2">X5R</text>
<text x="53.1" y="64.7" transform="rotate(-90 53.1 64.7)">2</text>
<text x="53.1" y="62.4" transform="rotate(-90 53.1 62.4)">1</text>
<text x="55.1" y="65.2">X5R</text>
<text x="177.5" y="64.7" transform="rotate(-90 177.5 64.7)">2</text>
<text x="177.5" y="62.4" transform="rotate(-90 177.5 62.4)">1</text>
<text x="179.6" y="65.2">X5R</text>
<text x="12.4" y="68.8">BGA698_16R1x17R2x1R18</text>
<text x="46.2" y="68.8">C0201</text>
<text x="46.2" y="67">6.3V</text>
<text x="55.1" y="68.8">C0201</text>
<text x="55.1" y="67">6.3V</text>
<text x="138.7" y="68.8">BGA698_16R1x17R2x1R18</text>
<text x="179.6" y="68.8">C0201</text>
<text x="179.6" y="67">6.3V</text>
<text x="141.7" y="90.3">E28</text>
<text x="141.7" y="92.1">E29</text>
<text x="141.7" y="93.9">1C24</text>
<text x="141.7" y="95.6">F28</text>
<text x="141.7" y="97.4">1D24</text>
<text x="141.7" y="99.2">G28</text>
<text x="141.7" y="101">D28</text>
<text x="141.7" y="102.7">1B24</text>
<text x="141.7" y="106.3">1F22</text>
<text x="161.8" y="107.9">R0201</text>
<text x="141.7" y="108.1">1G23</text>
<text x="141.7" y="109.9">1F23</text>
<text x="141.7" y="111.6">1D23</text>
<text x="161.8" y="111.5">R0201</text>
<text x="141.7" y="118.7">1J20</text>
<text x="160" y="119.3">VCC_1V8_S0</text>
<text x="147.3" y="125.2" transform="rotate(-90 147.3 125.2)">2</text>
<text x="147.3" y="122.8" transform="rotate(-90 147.3 122.8)">1</text>
<text x="149.3" y="125.7">X5R</text>
<text x="12.4" y="127.5">BGA698_16R1x17R2x1R18</text>
<text x="149.3" y="129.2">C0201</text>
<text x="149.3" y="127.5">6.3V</text>
<text x="173.7" y="149">B24</text>
<text x="173.7" y="150.8">B25</text>
<text x="173.7" y="152.5">A23</text>
<text x="173.7" y="154.3">B23</text>
<text x="173.7" y="156.1">1A21</text>
<text x="173.7" y="157.9">1B21 R1353</text>
<text x="188.5" y="159.5">R0201</text>
<text x="173.7" y="165">2A8</text>
<text x="192" y="165.6">VCCIO_SD_S0</text>
<text x="12.4" y="173.7">BGA698_16R1x17R2x1R18</text>
<text x="179.3" y="173.2" transform="rotate(-90 179.3 173.2)">2</text>
<text x="179.3" y="170.9" transform="rotate(-90 179.3 170.9)">1</text>
<text x="181.4" y="171.9">X5R</text>
<text x="181.4" y="173.7">6.3V</text>
<text x="181.4" y="175.5">C0201</text>
<text x="265.1" y="189.7">https://armsom.org/</text>
</g>
<g font-size="1.6" fill="#f00">
<text x="44.8" y="40.1">UFS_TX_REXT</text>
<text x="172.8" y="91">eMMC_D0</text>
<text x="172.8" y="92.8">eMMC_D1</text>
<text x="172.8" y="94.6">eMMC_D2</text>
<text x="180.8" y="91">[16]</text>
<text x="180.8" y="92.8">[16]</text>
<text x="180.8" y="94.6">[16]</text>
<text x="172.8" y="98.1">eMMC_D4</text>
<text x="172.8" y="99.9">eMMC_D5</text>
<text x="172.8" y="101.7">eMMC_D6</text>
<text x="172.8" y="96.3">eMMC_D3</text>
<text x="180.8" y="98.1">[16]</text>
<text x="180.8" y="99.9">[16]</text>
<text x="180.8" y="101.7">[16]</text>
<text x="180.8" y="96.3">[16]</text>
<text x="172.8" y="103.5">eMMC_D7</text>
<text x="172.8" y="107">eMMC_CMD</text>
<text x="180.8" y="103.5">[16]</text>
<text x="181.7" y="107">[16]</text>
<text x="172.8" y="110.6">eMMC_DATA_STROBE</text>
<text x="172.8" y="108.6">eMMC_CLKOUT</text>
<text x="172.8" y="112.2">eMMC_RSTn</text>
<text x="182.6" y="112.2">[16]</text>
<text x="184.4" y="108.6">[16]</text>
<text x="188.8" y="110.6">[16]</text>
<text x="211.6" y="149.5">SDMMC0_D0</text>
<text x="221.4" y="149.5">[19]</text>
<text x="211.6" y="151.3">SDMMC0_D1</text>
<text x="211.6" y="153.1">SDMMC0_D2</text>
<text x="211.6" y="154.9">SDMMC0_D3</text>
<text x="221.4" y="151.3">[19]</text>
<text x="221.4" y="153.1">[19]</text>
<text x="221.4" y="154.9">[19]</text>
<text x="211.6" y="156.6">SDMMC0_CMD</text>
<text x="211.6" y="158.4">SDMMC0_CLK</text>
<text x="222.2" y="156.6">[19]</text>
<text x="222.2" y="158.4">[19]</text>
</g>
<text font-size="1.6" fill="#01ff00" x="154.7" y="111.5">NC/0R</text>
<g font-size="1.4" fill="#00007f">
<text x="46.2" y="17.2">Diff</text>
<text x="50.6" y="17.2">100 Ohm</text>
<text x="57.8" y="17.2">± 10%</text>
</g>
<g font-size="1.3">
<text x="30.8" y="1.3">5</text>
<text x="88.8" y="1.3">4</text>
<text x="146.9" y="1.3">3</text>
<text x="205" y="1.3">2</text>
<text x="263.1" y="1.3">1</text>
<text x=".5" y="28.4">D</text>
<text x="292.6" y="28.4">D</text>
<text x=".5" y="79.5">C</text>
<text x="292.6" y="79.5">C</text>
<text x=".5" y="130.6">B</text>
<text x="292.6" y="130.6">B</text>
<text x=".5" y="181.7">A</text>
<text x="292.6" y="181.7">A</text>
<text x="30.8" y="207.4">5</text>
<text x="88.8" y="207.4">4</text>
<text x="146.9" y="207.4">3</text>
<text x="205" y="207.4">2</text>
<text x="263.1" y="207.4">1</text>
</g>
<g font-size="1.2">
<text x="239.7" y="203.5">Designed by:</text>
<text x="239.9" y="200.8">Date:</text>
<text x="249.3" y="203.5">Park</text>
<text x="249.5" y="200.8">Tuesday, September 30, 2025</text>
<text x="256.6" y="203.5">Reviewed by:</text>
<text x="265.8" y="203.5">&lt;Checker&gt;</text>
<text x="275.3" y="203.3">Sheet:</text>
<text x="275.4" y="200.8">Rev:</text>
<text x="281.5" y="200.8">V1.3</text>
<text x="282" y="203.3">6</text>
<text x="284.3" y="203.3">of</text>
<text x="286.3" y="203.3">20</text>
</g>
</svg>
